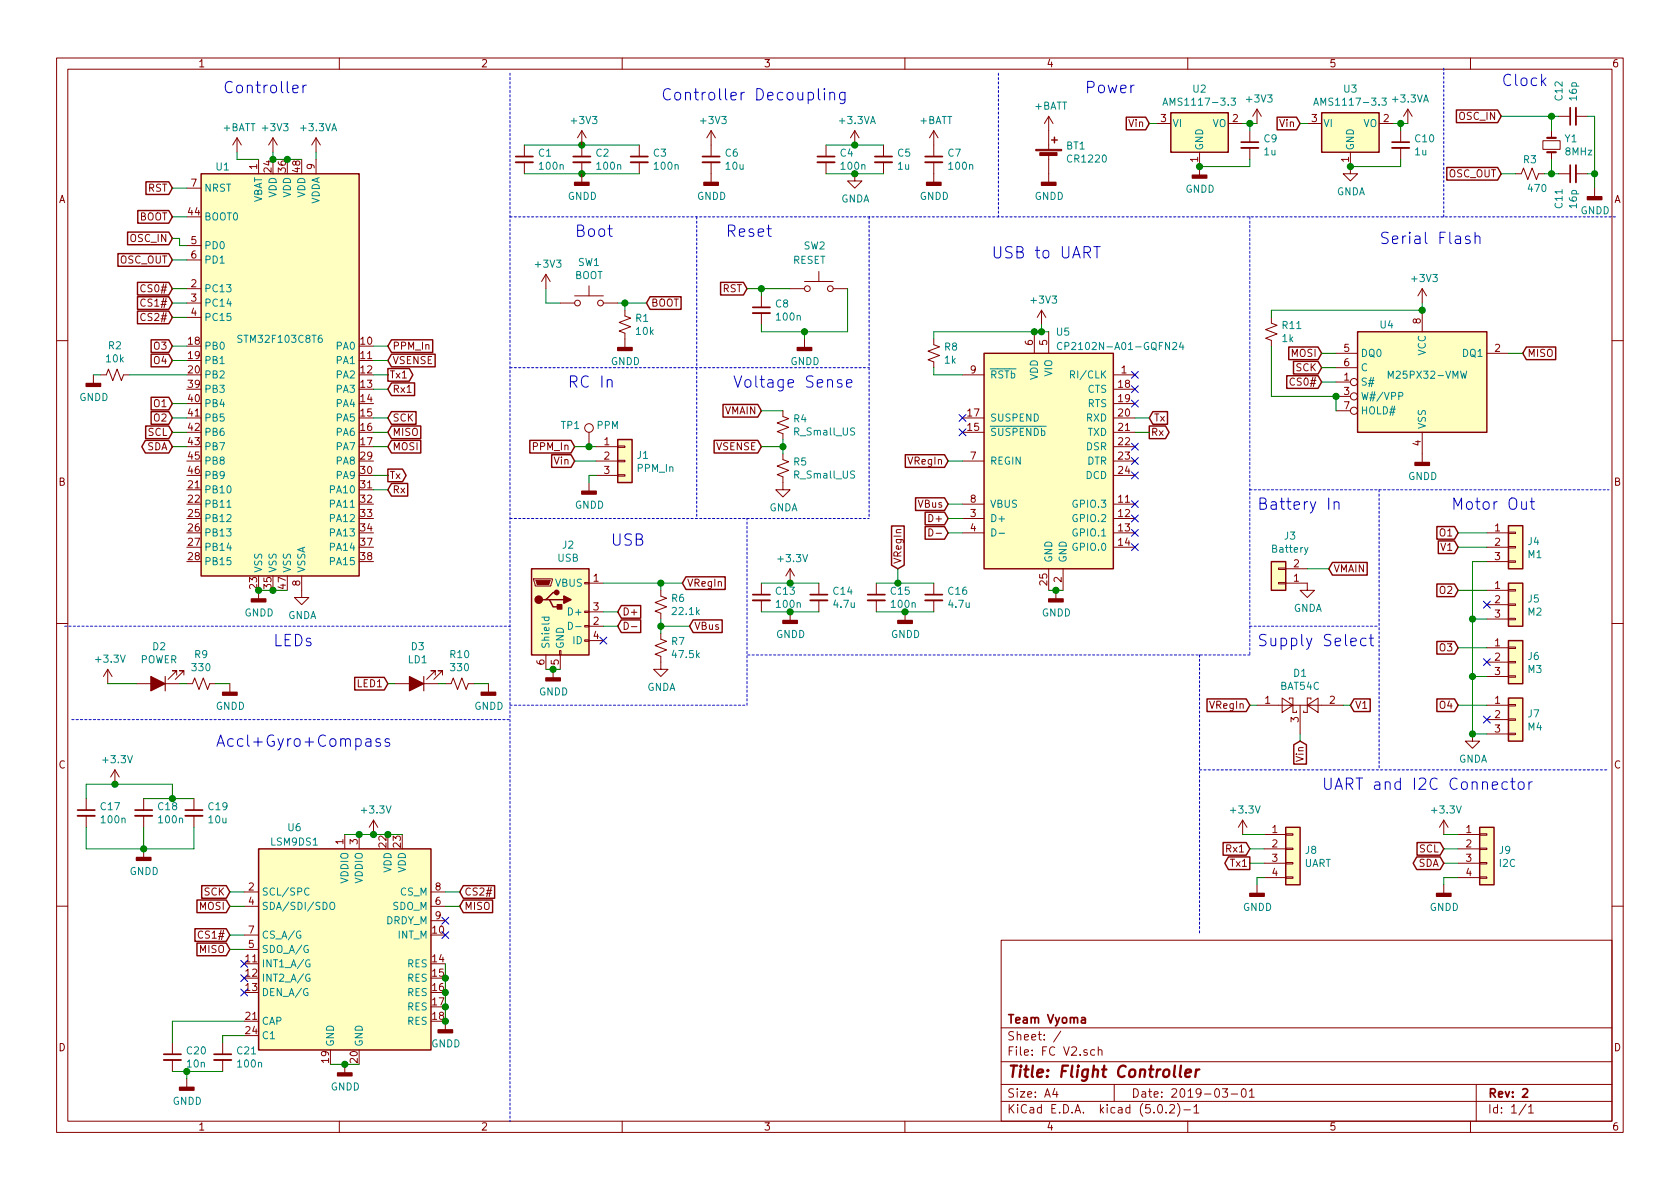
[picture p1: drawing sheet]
<svg xmlns="http://www.w3.org/2000/svg" width="297mm" height="210mm" viewBox="0 0 297 210" stroke-linecap="round" stroke-linejoin="round" font-family="sans-serif">
<g fill="none" stroke="#840000" stroke-width=".18">
<path d="M10 10.3h277v189.9h-277zM12 12.2h273v186.1h-273zM60 10.3v1.9M110 10.3v1.9M160 10.3v1.9M210 10.3v1.9M222.2 19.3l-.7 1.3M222.2 19.3v2.5M222.2 19.3l.8 1.3M248.9 19.3l-.7 1.3M248.9 19.3v2.5M248.9 19.3l.8 1.3"/>
<path d="M260 10.3v1.9M33 33.3h2.6M41.9 24.4l-.8 1.2M41.9 24.4v2.5M41.9 24.4l.8 1.2M45.7 28.2v2.5M48.3 24.4l-.8 1.2M48.3 24.4v2.5M48.3 24.4l.7 1.2M55.9 24.4v2.5M55.9 28.2v2.5M55.9 24.4l-.8 1.2"/>
<path d="M55.9 24.4l.7 1.2M92.7 25.6v2.1M92.7 28.7v2M102.9 23.1v4.6M102.9 28.7v3.6M102.9 23.1l-.8 1.3M102.9 23.1l.7 1.3M113 25.6v2.1M113 28.7v2M125.7 23.1v4.6M125.7 28.7v3.6M125.7 23.1l-.7 1.3"/>
<path d="M125.7 23.1l.8 1.3M146 25.6v2.1M146 28.7v2M151.1 30.7v1.3h1.3l-1.3 1.3-1.2-1.3h1.2M151.1 23.1l-.7 1.3M151.1 23.1v2.5M151.1 23.1l.8 1.3M156.2 25.6v2.1M156.2 28.7v2M165.1 23.1v4.6M165.1 28.7v3.6M165.1 23.1l-.8 1.3"/>
<path d="M165.1 23.1l.8 1.3M185.4 20.6v5.8M185.4 27.4v4.9M185.4 20.6l-.7 1.2M185.4 20.6l.8 1.2M204.5 21.8h2.5M212.1 26.9v4.1M217.2 21.8h2.5M221 23.1v2M221 26.2v2M231.1 21.8h2.6M238.8 26.9v3.8h1.2l-1.2 1.3-1.3-1.3h1.3"/>
<path d="M243.8 21.8h2.6M247.6 23.1v2M247.6 26.2v2M268 30.7h1l.4-1 .7 2 .8-2 .8 2 .3-1h1M272.8 24.9h3v1.5h-3zM274.3 23.1v1.3M274.3 26.9v1.3M275.6 30.7h2M275.6 20.6h2M278.6 30.7h2.1M278.6 20.6h2.1M281.9 33.3v1.5"/>
<path d="M33 51h2.6M33 53.6h2.6M33 56.1h2.6M33 43.4h2.6M33 46h2.6M96.5 48.5l-.7 1.3M96.5 48.5v2.5M96.5 48.5l.8 1.3M99.1 53.6h2.5M101.6 52.3h5.1M104.1 50.5v1.8M106.7 53.6h2.5"/>
<path d="M110.5 54.9v1l1 .4-2 .7 2 .8-2 .7 1 .4v2.6M134.6 52.3v2.1M134.6 55.4v2M139.7 51h2.5M142.2 49.8h5.1M142.2 59.9v1.6M144.8 48v1.8M147.3 51h2.6M165.1 59.9v1.1l1 .3-2 .8 2 .8-2 .7 1 .4v1M182.9 58.7v3.8M184.1 54.9l-.7 1.2M184.1 54.9v2.5"/>
<path d="M184.1 54.9l.8 1.2M185.4 58.7v3.8M224.8 56.1v1l1 .4-2 .8 2 .7-2 .8 1 .4v1M251.5 51v2.6M251.5 54.9v3.8M251.5 51l-.8 1.3M251.5 51l.7 1.3M10 60.2h2M16.5 66.3v1.5M17.8 66.3h1l.4-1 .7 2 .8-2 .8 2 .3-1h1.1M104.1 76.4v2.6M105.4 79h3.8"/>
<path d="M109.2 78.9h1.3v.2h-1.3zM138.4 72.6v1.1l1 .3-2 .8 2 .8-2 .7 1 .4v1M170.2 66.3h3.8M170.2 76.4h3.8M170.2 73.9h3.8M196.8 66.3h3.9M196.8 79h3.9M196.8 76.4h3.9M196.8 73.9h3.9M196.8 68.8h3.9M196.8 71.4h3.9M236.2 67.6h2.6"/>
<path d="M236.2 62.5h3.8M236.2 70.1h2.6M236.2 65h3.8M236.2 72.6h2.6M251.5 76.4v5.4M262.9 62.5h3.8M285 60.2h2M104.1 85.3v1.6M105.4 81.5h3.8M105.4 84.1h3.8M109.2 83.9h1.3v.3h-1.3zM109.2 81.4h1.3v.3h-1.3z"/>
<path d="M138.4 80.3v1l1 .4-2 .7 2 .8-2 .7 1 .4v2.3h1.3l-1.3 1.3-1.2-1.3h1.2M164.2 93.5a.64 .64 0 0 1 .8 .7 .64 .64 0 0 1-.8 .6zM165.5 94.3h1M170.2 81.5h3.8M170.2 89.1h3.8M170.2 91.7h3.8M170.2 94.2h3.8M196.8 81.5h3.9M196.8 84.1h3.9M196.8 89.1h3.9M196.8 91.7h3.9M196.8 94.2h3.9"/>
<path d="M196.8 96.8h3.9M262.9 94.2h3.8M262.9 96.8h3.8M262.9 99.3h3.8M266.7 99.2h1.3v.2h-1.3zM266.7 96.6h1.3v.3h-1.3zM266.7 94.1h1.3v.3h-1.3zM10 110.3h2M19 118.4l-.7 1.2M19 118.4v2.5M19 118.4l.8 1.2M31.2 119.4v-.8h-.7h.7l-1.5 1.5"/>
<path d="M32.5 119.4v-.8h-.8h.8l-1.5 1.5M45.7 104.4v1.5M53.3 101.8v3.9h1.3l-1.3 1.2-1.2-1.2h1.2M77 119.4v-.8h-.8h.8l-1.6 1.5M78.2 119.4v-.8h-.7h.7l-1.5 1.5M94.4 102.4h3.3v.2l-.3 1h-2.8zM96.5 115.8v2.6M97.8 118.4v1.5M98.9 115.1h.3v.7h-.3zM99.1 115.8v2.6M103.4 113.2h.7v.2h-.7zM103.4 110.6h.7v.3h-.7z"/>
<path d="M103.4 108.1h.7v.2h-.7zM103.4 103h.7v.2h-.7zM104.1 103.1h2.6M104.1 110.7h2.6M104.1 108.2h2.6M104.1 113.3h2.6M110.4 110a.64 .64 0 0 1 .7 .7 .64 .64 0 0 1-.7 .6zM111.6 110.8h1M116.8 104.4v1l1.1 .4-2.1 .7 2.1 .8-2.1 .8 1 .4v1M116.8 112v1l1.1 .4-2.1 .8 2.1 .7-2.1 .8 1 .4v2.3h1.3l-1.3 1.2-1.2-1.2h1.2M134.6 103.1v2.1M134.6 106.2v2"/>
<path d="M139.7 100.6l-.8 1.2M139.7 100.6v2.5M139.7 108.2v1.5M139.7 100.6l.8 1.2M144.8 103.1v2.1M144.8 106.2v2M154.9 103.1v2.1M154.9 106.2v2M160 108.2v1.5M165.1 103.1v2.1M165.1 106.2v2M185.4 100.6v3.8"/>
<path d="M186.7 104.4v1.5M188 100.6v3.8M226.1 100.5h1.2v.2h-1.2zM226.1 103h1.2v.2h-1.2zM227.3 103.1h3.8v1.3h1.3l-1.3 1.3-1.2-1.3h1.2M227.3 100.6h3.8M262.9 104.4h3.8M262.9 106.9h3.8M262.9 109.5h3.8M262.9 114.5h3.8M262.9 117.1h3.8M262.9 119.6h3.8"/>
<path d="M266.7 109.3h1.3v.3h-1.3zM266.7 106.8h1.3v.3h-1.3zM266.7 104.3h1.3v.2h-1.3zM266.7 119.5h1.3v.3h-1.3zM266.7 117h1.3v.2h-1.3zM266.7 114.4h1.3v.3h-1.3zM285 110.3h2M20.3 136.1l-.7 1.3M20.3 136.1v2.6M20.3 136.1l.8 1.3M24.1 120.9h7.6M33 120.9h1l.4-1 .8 2 .7-2 .8 2 .4-1h1"/>
<path d="M40.6 120.9v1.5M69.8 120.9h7.7M78.7 120.9h1.1l.3-1 .8 2 .8-2 .7 2 .4-1h1M86.4 120.9v1.5M222.2 124.7h15.3M226.7 123.4l1.9 1.3-1.9 1.3zM228 123.7v-.3h.6v2.6h.6v-.3M229.9 124.7v5.1M231.1 124.7l1.9-1.3v2.6zM231.8 123.7v-.3h-.7v2.6h-.6v-.3M260.3 129.8v1.3h1.3l-1.3 1.2-1.2-1.2h1.2M262.9 124.7h3.8"/>
<path d="M262.9 127.2h3.8M262.9 129.8h3.8M266.7 129.7h1.3v.2h-1.3zM266.7 127.1h1.3v.3h-1.3zM266.7 124.6h1.3v.2h-1.3zM15.2 141.2v2.1M15.2 144.3v2M25.4 141.2v2.1M25.4 144.3v2M25.4 150.1v1.5M34.3 141.2v2.1M34.3 144.3v2"/>
<path d="M43.2 157.7h2.5M61 147.6v2.5M63.5 147.6v2.5M66 145l-.7 1.3M66 145v2.6M66 145l.8 1.3M76.2 157.7h2.5M219.7 145l-.8 1.3M219.7 145v2.6M219.7 145l.8 1.3M222.2 156.5v1.5M223.5 147.6h3.8"/>
<path d="M223.5 150.1h3.8M223.5 152.6h3.8M223.5 155.2h3.8M227.3 155.1h1.3v.2h-1.3zM227.3 152.5h1.3v.3h-1.3zM227.3 150h1.3v.2h-1.3zM227.3 147.4h1.3v.3h-1.3zM255.3 145v2.6M255.3 156.5v1.5M255.3 145l-.8 1.3M255.3 145l.7 1.3M257.8 147.6h3.8"/>
<path d="M257.8 150.1h3.8M257.8 152.6h3.8M257.8 155.2h3.8M261.6 155.1h1.3v.2h-1.3zM261.6 152.5h1.3v.3h-1.3zM261.6 150h1.3v.2h-1.3zM261.6 147.4h1.3v.3h-1.3zM10 160.2h2M43.2 160.3h2.5M43.2 167.9h2.5M43.2 165.3h2.5M76.2 160.3h2.5"/>
<path d="M76.2 162.8h2.5M177 166.3h108v32h-108zM285 160.2h2M30.5 184.4v2M30.5 187.4v2.1M33 190.7v1.6M39.4 184.4v2M39.4 187.4v2.1M60 198.3v1.9M61 188.2v1.5M78.7 180.6v1.5M110 198.3v1.9"/>
<path d="M160 198.3v1.9M177 194.8h108M177 191.8h108M177 187.8h108M177 181.8h108M186.5 192.5l-.4 1h1M186.8 193v1M187.6 182.3l-1.3 2M193.5 185.7l-.4-.1-.3 .3 .1 .6 .2 .1 .4-.1M194.2 185.7h.1a.37 .37 0 0 1 .5 .1v.8M194.2 185.1v1.5M197 191.8v3"/>
<path d="M204.8 195.5l.4-.2a.94 .94 0 0 1 0 1.5 .79 .79 0 0 1-.4-1.3zM206.2 196.7v.1M206.8 195.5l.2-.2h.4l.2 .2 .1 .3-.1 .2-.8 .8h.9M208.2 195.1a1.71 1.71 0 0 1 0 2.3M209.3 196.3h1.2M210 198.3v1.9M211.1 195.8l.4-.5v1.5M211.1 196.8h.9M216.1 192.5h.9l-.4 .6 .4 .1v.7l-.2 .1-.7-.1M217.7 193.5h1.1M219.6 192.7l.4-.2a.94 .94 0 0 1 0 1.5 .82 .82 0 0 1-.4-1.3zM220.9 193l.4-.5v1.5"/>
<path d="M220.9 194h.9M260 198.3v1.9M261 191.8v6.5M269.8 195.2l-1.2 2M270.3 195.8l.4-.5v1.5M270.3 196.8h.8"/>
<circle cx="102.1" cy="53.6" r=".51"/>
<circle cx="106.2" cy="53.6" r=".51"/>
<circle cx="142.7" cy="51" r=".51"/>
<circle cx="146.8" cy="51" r=".51"/>
<circle cx="104.1" cy="75.7" r=".76"/>
<circle cx="239.4" cy="67.6" r=".63"/>
<circle cx="239.4" cy="70.1" r=".63"/>
<circle cx="239.4" cy="72.6" r=".63"/>
</g>
<g fill="none" stroke="#840000" stroke-width=".3">
<path d="M277.6 19v3.1M91.2 27.7h3M101.3 27.7h3.1M111.5 27.7h3.1M124.2 27.7h3.1M144.5 27.7h3.1M154.7 27.7h3M163.6 27.7h3M219.5 25.1h3M246.1 25.1h3.1M277.6 29.2v3.1M133.1 54.4h3"/>
<path d="M133.1 105.2h3M143.3 105.2h3M153.4 105.2h3.1M163.6 105.2h3M13.7 143.3h3.1M23.9 143.3h3M32.8 143.3h3M29 186.4h3M37.8 186.4h3.1M191.2 180h.6l.1 .9M191.9 180.3l-.5 .1-.2 .2v.2l.2 .1 .5-.1M269.2 192.7l.3-.2h.3l.3 .5-.9 1h.9"/>
</g>
<path d="M208.8 188.4l-.2 1.8 .2 .2M209.6 189.8l1-.2-.1-.4h-.7l-.3 1 .3 .2 .6-.1M211.5 189.1l-.2 1.3M212.1 189.1a.54 .54 0 0 0-.6 .4" fill="none" stroke="#840000" stroke-width=".41"/>
<g fill="#ffffc2" stroke="#ffffc2" stroke-width=".18">
<path d="M35.6 30.7h27.9v71.1h-27.9z"/>
<path d="M207 19.9h10.2v7h-10.2z"/>
<path d="M233.7 19.9h10.1v7h-10.1z"/>
<path d="M109.2 77.7h2.6v7.6h-2.6z"/>
<path d="M240 58.7h22.9v17.7h-22.9z"/>
<path d="M174 62.5h22.8v38.1h-22.8z"/>
<path d="M94 100.6h10.1v15.2h-10.1z"/>
<path d="M224.8 99.3h2.5v5.1h-2.5z"/>
<path d="M266.7 93h2.5v7.6h-2.5z"/>
<path d="M266.7 103.1h2.5v7.6h-2.5z"/>
<path d="M266.7 113.3h2.5v7.6h-2.5z"/>
<path d="M266.7 123.4h2.5v7.7h-2.5z"/>
<path d="M45.7 150.1h30.5v35.6h-30.5z"/>
<path d="M227.3 146.3h2.6v10.2h-2.6z"/>
<path d="M261.6 146.3h2.6v10.2h-2.6z"/>
</g>
<g fill="none" stroke="#840000" stroke-width=".25">
<path d="M207 19.9h10.2v7h-10.2zM233.7 19.9h10.1v7h-10.1zM257.5 19.5h7.3l.6 1.1-.6 1.1h-7.3zM24.4 37.2h5.4l.7 1.1-.7 1.2h-5.4zM25.8 32.2h4l.7 1.1-.7 1.1h-4zM35.6 30.7h27.9v71.1h-27.9zM185.9 24.8h1M186.4 24.3v1M199.1 20.7h3.5l.6 1.1-.6 1.2h-3.5zM225.8 20.7h3.4l.7 1.1-.7 1.2h-3.4zM255.8 29.6h9l.6 1.1-.6 1.1h-9zM20.9 44.9h8.9l.7 1.1-.7 1.1h-8.9z"/>
<path d="M22.6 41h7.2l.7 1.2-.7 1.1h-7.2zM24.3 49.9h5.5l.7 1.1-.7 1.2h-5.5zM24.3 55h5.5l.7 1.1-.7 1.1h-5.5zM24.3 52.5h5.5l.7 1.1-.7 1.1h-5.5zM114.9 52.5h5.5v2.2h-5.5l-.6-1.1zM127.4 49.9h4l.7 1.1-.7 1.2h-4zM240 58.7h22.9v17.7h-22.9zM25.7 77.9h4.1l.7 1.1-.7 1.1h-4.1l-.6-1.1zM25.8 75.3h4l.7 1.1-.7 1.2h-4zM26.7 62.6h3.1l.7 1.1-.7 1.2h-3.1zM26.7 60.1h3.1l.7 1.1-.7 1.1h-3.1zM26.7 70.3h3.1l.7 1.1-.7 1.1h-3.1z"/>
<path d="M26.7 72.8h3.1l.7 1.1-.7 1.1h-3.1zM68.6 65.2h3.8l.6 1.1-.6 1.1h-3.8zM69.2 60.1h7.3v2.2h-7.3l-.6-1.1zM69.2 72.8h4.4v2.2h-4.4l-.6-1.1zM69.2 75.3h5.2v2.3h-5.2l-.6-1.2zM69.2 77.9h5.2v2.2h-5.2l-.6-1.1zM69.2 62.6h7.7v2.3h-7.7l-.6-1.2zM69.2 67.7h4.1v2.2h-4.1l-.6-1.1zM93.7 77.9h7.3l.6 1.1-.6 1.1h-7.3zM109.2 77.7h2.6v7.6h-2.6zM126.3 77.9h7.7l.6 1.1-.6 1.1h-7.7zM127.8 71.5h6.2l.6 1.1-.6 1.2h-6.2z"/>
<path d="M174 62.5h22.8v38.1h-22.8zM203.2 75.3h2.9l.6 1.1-.6 1.2h-2.9zM203.8 72.8h2.6v2.2h-2.6l-.6-1.1zM227.5 66.4h5.5l.7 1.2-.7 1.1h-5.5zM227.9 61.4h5.1l.7 1.1-.7 1.1h-5.1zM228.7 63.9h4.3l.7 1.1-.7 1.1h-4.3zM269.9 61.4h5.2v2.2h-5.2l-.7-1.1zM68.6 83h2.6l.6 1.1-.6 1.1h-2.6zM69.2 85.5h2.9v2.2h-2.9l-.6-1.1zM97.5 80.4h3.5l.6 1.1-.6 1.1h-3.5zM157.6 93h2.3v6.9l-1.2 .7-1.1-.7zM160.1 80.4h6.9l.6 1.1-.6 1.1h-6.9z"/>
<path d="M161.9 88h5.1l.6 1.1-.6 1.2h-5.1zM163.6 90.6h3.4l.6 1.1-.6 1.1h-3.4zM163.6 93.1h3.4l.6 1.1-.6 1.1h-3.4zM224.8 99.3h2.5v5.1h-2.5zM235.6 99.5h6.1v2.2h-6.1l-.7-1.1zM254.1 93.1h3.1l.6 1.1-.6 1.1h-3.1zM254.3 95.7h2.9l.6 1.1-.6 1.1h-2.9zM266.7 93h2.5v7.6h-2.5zM62.7 119.8h5.2l.7 1.1-.7 1.1h-5.2zM94 100.6h10.1v15.2h-10.1zM96.5 106h.7l.6 1.3h1.3M97.2 106h2.5"/>
<path d="M98.4 104.8h-.6l-1.3 1.2h-.6M109.9 107.1h3.4v2.2h-3.4l-.7-1.1zM109.9 109.6h3.4v2.3h-3.4l-.7-1.2zM121.3 102h6.9v2.2h-6.9l-.7-1.1zM122.6 109.6h5.1v2.3h-5.1l-.7-1.2zM254.1 103.3h3.1l.6 1.1-.6 1.1h-3.1zM254.1 113.4h3.1l.6 1.1-.6 1.2h-3.1zM266.7 103.1h2.5v7.6h-2.5zM266.7 113.3h2.5v7.6h-2.5zM213.4 123.6h6.9l.7 1.1-.7 1.1h-6.9zM228.8 131.7l1.1-.6 1.1 .6v3.4h-2.2zM239.4 123.6h2.9v2.2h-2.9l-.6-1.1z"/>
<path d="M254.1 123.6h3.1l.6 1.1-.6 1.1h-3.1zM266.7 123.4h2.5v7.7h-2.5zM34.8 159.2h5.2l.6 1.1-.6 1.1h-5.2zM35.7 156.6h4.3l.6 1.1-.6 1.1h-4.3zM45.7 150.1h30.5v35.6h-30.5zM81.9 156.6h5.6v2.2h-5.6l-.6-1.1zM81.9 159.2h5.2v2.2h-5.2l-.6-1.1zM216.3 149h4l.7 1.1-.7 1.1h-4zM217.2 151.5h3.8v2.3h-3.8l-.6-1.2zM227.3 146.3h2.6v10.2h-2.6zM250.5 151.5h4.1l.7 1.1-.7 1.2h-4.1l-.6-1.2zM250.5 149h4.1l.7 1.1-.7 1.1h-4.1z"/>
<path d="M261.6 146.3h2.6v10.2h-2.6zM34.5 164.2h5.5l.6 1.1-.6 1.2h-5.5zM34.8 166.8h5.2l.6 1.1-.6 1.1h-5.2z"/>
</g>
<g fill="none" stroke="#008484" stroke-width=".18">
<path d="M205.6 18.6l.4-1.3 .5 1.3M205.7 18.3h.6M217.7 17.3h.7l-.4 .5 .4 .2v.4l-.2 .2-.5-.1M232.3 18.6l.4-1.3 .4 1.3M232.4 18.3h.6M244.3 17.3h.8l-.4 .5 .3 .2 .1 .4-.2 .2-.6-.1M187.7 60.7a.6 .6 0 0 0-.8 .4 .6 .6 0 0 0 .6 .7l.2-.1M189.3 66.2h.6v-.5l-.1-.1h-.5v1.2M208.8 60.5l-.3 .9h.8M209.1 61v.8M245.5 66.9v-1.3l.4 .9 .4-.9v1.3M247.3 70h.6l.1-.5-.2-.1h-.5v1.3"/>
<path d="M258.2 65.6l.3 1.3 .3-.9 .2 .9 .3-1.3M40.1 89.7h.7M175.4 93.5a.64 .64 0 0 1 .7 .7 .64 .64 0 0 1-.7 .6zM176.6 94.3h1M231.3 96.8l-.5 1.2-.1 .1M95.8 109.1h1.3M96.3 109.1l-.1 .4 .3 .2 .5-.1v-.5M100.5 110a.64 .64 0 0 1 .7 .7 .64 .64 0 0 1-.7 .6zM101.8 110.8h.9M54.6 157.1a.6 .6 0 0 0-.8 .5 .6 .6 0 0 0 .6 .7l.2-.1M58.4 159.7l.2-.1a.45 .45 0 0 1 .6 .4v.4l-.2 .4h-.5a1 1 0 0 1-.1-1.1zM54.8 169.8a.59 .59 0 0 0-.8 .6 .59 .59 0 0 0 .8 .5v-.4h-.2"/>
<path d="M54.8 172.3a.59 .59 0 0 0-.8 .6 .59 .59 0 0 0 .8 .6v-.5h-.2"/>
</g>
<g fill="none" stroke="#008400" stroke-width=".18">
<path d="M30.5 38.3h2.5M30.5 33.3h2.5M41.9 26.9v1.3h3.8M48.3 26.9v1.3h5M55.9 26.9v1.3M92.7 25.6h20.3M92.7 30.7h20.3M146 25.6h10.2M146 30.7h10.2M203.2 21.8h1.3M219.7 21.8h2.5M221 21.8v1.3"/>
<path d="M221 28.2v1.3h-8.9M229.9 21.8h1.2M246.4 21.8h2.5M247.6 21.8v1.3M247.6 28.2v1.3h-8.8M265.4 30.7h2.6M265.4 20.6h10.2M273 30.7h2.6M274.3 20.6v2.5M274.3 28.2v2.5M280.7 30.7h1.2M280.7 20.6h1.2v12.7"/>
<path d="M30.5 53.6h2.5M30.5 51h2.5M30.5 56.1h2.5M30.5 46h2.5M30.5 42.2h1.2v1.2h1.3M96.5 51v2.6h2.6M109.2 53.6h5.1M110.5 53.6v1.3M132.1 51h7.6M134.6 51v1.3M142.2 58.7v1.2M149.9 51v7.7h-15.3v-1.3"/>
<path d="M184.1 57.4v1.3M185.4 58.7h-20.3v1.2M251.5 53.6v1.3h-26.7v1.2M16.5 66.3h1.3M22.9 66.3h10.1M30.5 61.2h2.5M30.5 79h2.5M30.5 73.9h2.5M30.5 76.4h2.5M30.5 63.7h2.5M30.5 71.4h2.5M66 66.3h2.6"/>
<path d="M66 61.2h2.6M66 79h2.6M66 73.9h2.6M66 76.4h2.6M66 63.7h2.6M66 68.8h2.6M101.6 79h3.8M134.6 79h3.8M134.6 72.6h3.8M138.4 77.7v2.6M165.1 65v1.3h5.1M200.7 73.9h2.5"/>
<path d="M200.7 76.4h2.5M224.8 61.2v8.9h11.4v2.5M233.7 62.5h2.5M233.7 65h2.5M233.7 67.6h2.5M266.7 62.5h2.5M66 84.1h2.6M66 86.6h2.6M101.6 81.5h3.8M105.4 84.1h-1.3v1.2M167.6 81.5h2.6M167.6 91.7h2.6"/>
<path d="M167.6 94.2h2.6M167.6 89.1h2.6M257.8 94.2h5.1M257.8 96.8h5.1M262.9 99.3h-2.6v30.5h2.6M45.7 104.4h5.1M96.5 118.4h2.6M106.7 108.2h2.5M106.7 110.7h2.5M106.7 103.1h13.9M116.8 110.7h5.1M116.8 103.1v1.3"/>
<path d="M116.8 109.5v2.5M134.6 108.2h10.2M134.6 103.1h10.2M154.9 108.2h10.2M154.9 103.1h10.2M158.7 100.6v2.5M185.4 104.4h2.6M231.1 100.6h3.8M257.8 104.4h5.1M257.8 114.5h5.1M260.3 109.5h2.6M260.3 119.6h2.6"/>
<path d="M19 120.9h5.1M31.7 120.9h1.3M38.1 120.9h2.5M68.6 120.9h1.2M77.5 120.9h1.2M83.8 120.9h2.6M221 124.7h1.2M229.9 129.8v1.3M237.5 124.7h1.3M257.8 124.7h5.1M15.2 141.2v-2.5h15.3v2.5M15.2 146.3v3.8h19.1v-3.8"/>
<path d="M25.4 146.3v3.8M25.4 141.2h8.9M40.6 157.7h2.6M61 147.6h10.1M78.7 157.7h2.6M219.7 147.6h3.8M221 150.1h2.5M221 152.6h2.5M223.5 155.2h-1.3v1.3M255.3 147.6h2.5M255.3 150.1h2.5M255.3 152.6h2.5"/>
<path d="M257.8 155.2h-2.5v1.3M40.6 165.3h2.6M40.6 160.3h2.6M40.6 167.9h2.6M78.7 170.4v10.2M78.7 160.3h2.6M30.5 189.5h8.9M33 189.5v1.2M43.2 180.6h-12.7v3.8M43.2 183.1h-3.8v1.3M58.4 188.2h5.1"/>
</g>
<g fill="#008400" stroke="#008400" stroke-width=".25">
<circle cx="50.8" cy="28.2" r=".51"/>
<circle cx="48.3" cy="104.4" r=".51"/>
<circle cx="45.7" cy="104.4" r=".51"/>
<circle cx="48.3" cy="28.2" r=".51"/>
<circle cx="102.9" cy="25.6" r=".51"/>
<circle cx="102.9" cy="30.7" r=".51"/>
<circle cx="151.1" cy="25.6" r=".51"/>
<circle cx="151.1" cy="30.7" r=".51"/>
<circle cx="110.5" cy="53.6" r=".51"/>
<circle cx="142.2" cy="58.7" r=".51"/>
<circle cx="134.6" cy="51" r=".51"/>
<circle cx="247.7" cy="21.8" r=".51"/>
<circle cx="221" cy="21.8" r=".51"/>
<circle cx="212.1" cy="29.5" r=".51"/>
<circle cx="238.8" cy="29.5" r=".51"/>
<circle cx="274.3" cy="20.6" r=".51"/>
<circle cx="281.9" cy="30.7" r=".51"/>
<circle cx="274.3" cy="30.7" r=".51"/>
<circle cx="104.1" cy="79" r=".51"/>
<circle cx="236.2" cy="70.1" r=".51"/>
<circle cx="251.5" cy="54.9" r=".51"/>
<circle cx="138.4" cy="79" r=".51"/>
<circle cx="97.8" cy="118.4" r=".51"/>
<circle cx="116.8" cy="103.1" r=".51"/>
<circle cx="116.8" cy="110.7" r=".51"/>
<circle cx="186.7" cy="104.4" r=".51"/>
<circle cx="184.2" cy="58.7" r=".51"/>
<circle cx="139.7" cy="103.1" r=".51"/>
<circle cx="139.7" cy="108.2" r=".51"/>
<circle cx="160" cy="108.2" r=".51"/>
<circle cx="158.8" cy="103.1" r=".51"/>
<circle cx="182.9" cy="58.7" r=".51"/>
<circle cx="260.3" cy="109.5" r=".51"/>
<circle cx="260.3" cy="119.6" r=".51"/>
<circle cx="260.3" cy="129.8" r=".51"/>
<circle cx="63.5" cy="147.6" r=".51"/>
<circle cx="68.6" cy="147.6" r=".51"/>
<circle cx="78.7" cy="173" r=".51"/>
<circle cx="78.7" cy="175.5" r=".51"/>
<circle cx="78.7" cy="178" r=".51"/>
<circle cx="61" cy="188.2" r=".51"/>
<circle cx="78.7" cy="180.6" r=".51"/>
<circle cx="66" cy="147.6" r=".51"/>
<circle cx="20.3" cy="138.7" r=".51"/>
<circle cx="30.5" cy="141.2" r=".51"/>
<circle cx="33" cy="189.5" r=".51"/>
<circle cx="25.4" cy="150.1" r=".51"/>
</g>
<g fill="#840000" stroke="#840000" stroke-width=".25">
<path d="M44.4 105.9h2.6v.5h-2.6z"/>
<path d="M101.6 32.3h2.5v.5h-2.5z"/>
<path d="M124.5 32.3h2.5v.5h-2.5z"/>
<path d="M163.8 32.3h2.6v.5h-2.6z"/>
<path d="M109.2 61.5h2.6v.5h-2.6z"/>
<path d="M141 61.5h2.5v.5h-2.5z"/>
<path d="M15.2 67.8h2.6v.5h-2.6z"/>
<path d="M184.1 32.3h2.6v.5h-2.6z"/>
<path d="M210.8 31h2.6v.5h-2.6z"/>
<path d="M280.7 34.8h2.5v.5h-2.5z"/>
<path d="M102.9 86.9h2.5v.5h-2.5z"/>
<path d="M250.2 81.8h2.5v.5h-2.5z"/>
<path d="M98.6 106.9h.7v.8h-.7z"/>
<path d="M99.7 105.4l1.3 .6-1.3 .7z"/>
<path d="M96.5 119.9h2.6v.5h-2.6z"/>
<path d="M185.4 105.9h2.6v.5h-2.6z"/>
<path d="M138.4 109.7h2.6v.5h-2.6z"/>
<path d="M158.7 109.7h2.6v.5h-2.6z"/>
<path d="M39.4 122.4h2.5v.5h-2.5z"/>
<path d="M85.1 122.4h2.5v.5h-2.5z"/>
<path d="M59.7 189.7h2.5v.5h-2.5z"/>
<path d="M77.5 182.1h2.5v.5h-2.5z"/>
<path d="M24.1 151.6h2.6v.5h-2.6z"/>
<path d="M31.7 192.3h2.6v.5h-2.6z"/>
<path d="M221 158h2.5v.5h-2.5z"/>
<path d="M254 158h2.5v.5h-2.5z"/>
<circle cx="95.2" cy="106" r=".63"/>
<circle cx="98.4" cy="104.8" r=".38"/>
</g>
<g fill="none" stroke="#840000" stroke-width=".33">
<path d="M278.6 19v3.1M91.2 28.7h3M101.3 28.7h3.1M111.5 28.7h3.1M124.2 28.7h3.1M144.5 28.7h3.1M154.7 28.7h3M163.6 28.7h3M219.5 26.2h3M246.1 26.2h3.1M278.6 29.2v3.1M133.1 55.4h3"/>
<path d="M133.1 106.2h3M143.3 106.2h3M153.4 106.2h3.1M163.6 106.2h3M13.7 144.3h3.1M23.9 144.3h3M32.8 144.3h3M29 187.4h3M37.8 187.4h3.1"/>
</g>
<g fill="none" stroke="#0000c2" stroke-width=".18" stroke-dasharray=".4 .4">
<path d="M90.2 12.9v185.5M176.5 12.9v25.4M90.2 38.3h195.5M123.2 38.3v53.4M153.7 38.3v53.4M221 38.3v77.5M255.3 38.3v-26.6M90.2 65h63.5M90.2 91.7h63.5M221 86.6h63.5M243.8 86.6v49.5M11.4 110.7h78.8"/>
<path d="M212.1 115.8v49.5M221 115.8h-88.9M221 110.7h22.8M12.7 127.2h77.5M90.2 124.7h41.9M132.1 124.7v-33M212.1 136.1h72.4"/>
</g>
<g fill="none" stroke="#0000c2" stroke-width=".18">
<path d="M51.8 15.7l.9-.2-.1-.3-.6-.1-.2 .2 .1 1 .1 .1 .6-.1M53.6 15.1v1.3M54.2 15.1l-.4 .1-.2 .2M144.7 15.7v1.7l.3 .3M145.8 15.7l-.1 .1h.1v-.1v.1M145.8 16.3v1.4M146.7 16.5a.5 .5 0 0 1 .9 .1v1.1M146.7 16.3v1.4M149.4 16.3v1.7a.56 .56 0 0 1-.9 .2M149.4 16.4l-.6-.1-.4 .4v.6l.2 .3 .2 .1 .6-.1M193.4 43.6h1.1M194 43.6v2"/>
<path d="M259.9 41.8l-.2-.1-.5 .1v.5a.74 .74 0 0 1 .8 .4l-.1 .3-.2 .1-.6-.1M260.8 41.9a.5 .5 0 0 1 .9 .1v1.1M260.8 41.1v2M148.8 67.2l-.2-.1-.5 .1v.5a.68 .68 0 0 1 .8 .4l-.1 .3-.2 .1-.5-.1M149.7 67.8l.9-.2-.1-.4-.5-.1-.3 .3 .1 1 .2 .1 .5-.1M235.9 88.9a.49 .49 0 0 1 .9 .1v1.1M235.9 88.7v1.4M270.6 88.7h.7M270.8 88.1v1.7l.1 .2 .4 .1M241.5 112.9l-.6-.1-.3 .4v.6l.2 .3 .1 .1 .6-.1M242.1 112.8h.7M242.4 112.2v1.7l.1 .2 .3 .1"/>
<path d="M64.7 130.7l.2-.1 .6 .1 .1 1.3M65.6 131.1l-.7 .1a.39 .39 0 0 0-.3 .4 .39 .39 0 0 0 .3 .4l.7-.1M67.2 130.7l-.5-.1-.3 .3 .1 .3 .7 .2 .1 .2-.1 .3-.2 .1-.6-.1M68.8 130.7l-.4-.1-.3 .3 .1 .3 .6 .2 .1 .2-.1 .3-.1 .1-.6-.1M266.5 138.3l-.6-.1-.3 .4v.6l.2 .3 .1 .1 .6-.1M267.1 138.2h.8M267.4 137.6v1.7l.1 .2 .4 .1M268.5 138.4a.53 .53 0 0 1 .6-.2 .53 .53 0 0 1 .4 .4v.6a.54 .54 0 0 1-.6 .4 .54 .54 0 0 1-.5-.4zM270.3 138.2v1.4M270.9 138.2l-.4 .1-.2 .3"/>
</g>
<g fill="#840000" stroke="#840000" stroke-width=".18">
<path d="M183.1 26.4h4.6v.3h-4.6z"/>
<path d="M183.8 27h3.1v.5h-3.1z"/>
<path d="M94.7 102.6h2.6l-.3 .8h-2z"/>
</g>
<path d="M273.6 24.4h1.5M273.6 26.9h1.5" fill="none" stroke="#840000" stroke-width=".38"/>
<g fill="none" stroke="#000084" stroke-width=".18">
<path d="M169.6 73.3l1.2 1.2M169.6 75.8l1.2 1.3M170.8 73.3l-1.2 1.2M170.8 75.8l-1.2 1.3M200.1 68.2l1.2 1.2M200.1 70.8l1.2 1.2M200.1 78.4l1.2 1.2M200.1 65.7l1.2 1.2M201.3 68.2l-1.2 1.2M201.3 70.8l-1.2 1.2M201.3 78.4l-1.2 1.2M201.3 65.7l-1.2 1.2"/>
<path d="M200.1 83.5l1.2 1.2M200.1 80.9l1.2 1.2M200.1 88.5l1.2 1.3M200.1 91.1l1.2 1.2M200.1 93.6l1.2 1.2M200.1 96.2l1.2 1.2M201.3 83.5l-1.2 1.2M201.3 80.9l-1.2 1.2M201.3 88.5l-1.2 1.3M201.3 91.1l-1.2 1.2M201.3 93.6l-1.2 1.2M201.3 96.2l-1.2 1.2"/>
<path d="M106.1 112.7l1.2 1.2M107.3 112.7l-1.2 1.2M262.3 106.3l1.2 1.2M262.3 116.5l1.2 1.2M263.5 106.3l-1.2 1.2M263.5 116.5l-1.2 1.2M262.3 126.6l1.2 1.3M263.5 126.6l-1.2 1.3M42.6 174.9l1.2 1.2M42.6 172.4l1.2 1.2M42.6 169.8l1.2 1.2M43.8 174.9l-1.2 1.2"/>
<path d="M43.8 172.4l-1.2 1.2M43.8 169.8l-1.2 1.2M78.1 162.2l1.2 1.2M78.1 164.7l1.2 1.3M79.3 162.2l-1.2 1.2M79.3 164.7l-1.2 1.3"/>
</g>
<path d="M29.2 119.6v2.6M74.9 119.6v2.6" fill="none" stroke="#840000" stroke-width=".2"/>
<g fill="#840000" stroke="#840000" stroke-width=".2">
<path d="M26.7 119.6l2.5 1.3-2.5 1.3z"/>
<path d="M72.4 119.6l2.5 1.3-2.5 1.3z"/>
</g>
<g font-size="2.8" fill="#0000c2">
<text x="39.4" y="16.5">Controller</text>
<text x="116.8" y="17.8">Controller Decoupling</text>
<text x="191.8" y="16.5">Power</text>
<text x="265.4" y="15.2">Clock</text>
<text x="101.6" y="41.9">Boot</text>
<text x="128.3" y="41.9">Reset</text>
<text x="175.3" y="45.7">USB to UART</text>
<text x="243.8" y="43.2">Serial Flash</text>
<text x="100.3" y="68.6">RC In</text>
<text x="129.5" y="68.6">Voltage Sense</text>
<text x="222.2" y="90.2">Battery In</text>
<text x="256.5" y="90.2">Motor Out</text>
<text x="107.9" y="96.5">USB</text>
<text x="48.3" y="114.3">LEDs</text>
<text x="222.2" y="114.3">Supply Select</text>
<text x="38.1" y="132.1">Accl+Gyro+Compass</text>
<text x="233.7" y="139.7">UART and I2C Connector</text>
</g>
<text font-size="2.8" fill="#840000" x="178" y="190.5">Title: Flight Controller</text>
<g font-size="2.1" fill="#840000">
<text x="178" y="184">Sheet: /</text>
<text x="178" y="181">Team Vyoma</text>
<text x="178" y="186.7">File: FC V2.sch</text>
<text x="178" y="196.9">KiCad E.D.A. kicad (5.0.2)-1</text>
<text x="178" y="194.1">Size: A4</text>
<text x="200" y="194.1">Date: 2019-03-01</text>
<text x="263" y="194.1">Rev: 2</text>
<text x="263" y="196.9">Id: 1/1</text>
</g>
<g font-size="1.8" fill="#840000">
<text x="35" y="11.9">1</text>
<text x="85" y="11.9">2</text>
<text x="135" y="11.9">3</text>
<text x="185" y="11.9">4</text>
<text x="235" y="11.9">5</text>
<text x="285" y="11.9">6</text>
<text x="199.7" y="22.5">Vin</text>
<text x="205.3" y="21.6">3</text>
<text x="218" y="21.6">2</text>
<text x="226.3" y="22.5">Vin</text>
<text x="231.9" y="21.6">3</text>
<text x="244.6" y="21.6">2</text>
<text x="258.1" y="21.2">OSC_IN</text>
<text x="45.5" y="29.9" transform="rotate(-90 45.5 29.9)">1</text>
<text x="55.6" y="29.9" transform="rotate(-90 55.6 29.9)">9</text>
<text x="211.8" y="28.7" transform="rotate(-90 211.8 28.7)">1</text>
<text x="238.5" y="28.7" transform="rotate(-90 238.5 28.7)">1</text>
<text x="10.4" y="35.9">A</text>
<text x="26.2" y="33.9">RST</text>
<text x="33.8" y="33">7</text>
<text x="48" y="30.4" transform="rotate(-90 48 30.4)">24</text>
<text x="50.5" y="30.4" transform="rotate(-90 50.5 30.4)">36</text>
<text x="53.1" y="30.4" transform="rotate(-90 53.1 30.4)">48</text>
<text x="256.1" y="31.4">OSC_OUT</text>
<text x="285.4" y="35.9">A</text>
<text x="24.6" y="39">BOOT</text>
<text x="33.3" y="38.1">44</text>
<text x="21.1" y="46.6">OSC_OUT</text>
<text x="23.1" y="42.8">OSC_IN</text>
<text x="33.8" y="43.2">5</text>
<text x="33.8" y="45.7">6</text>
<text x="25.3" y="51.7">CS0#</text>
<text x="33.8" y="50.8">2</text>
<text x="33.8" y="53.3">3</text>
<text x="127.8" y="51.7">RST</text>
<text x="25.3" y="56.8">CS2#</text>
<text x="25.3" y="54.2">CS1#</text>
<text x="33.8" y="55.9">4</text>
<text x="115.1" y="54.2">BOOT</text>
<text x="251.2" y="57.2" transform="rotate(-90 251.2 57.2)">8</text>
<text x="27.3" y="64.4">O4</text>
<text x="27.3" y="61.8">O3</text>
<text x="33.3" y="61">18</text>
<text x="33.3" y="63.5">19</text>
<text x="63.8" y="61">10</text>
<text x="63.8" y="63.5">11</text>
<text x="69.4" y="61.8">PPM_In</text>
<text x="69.4" y="64.4">VSENSE</text>
<text x="182.6" y="61.1" transform="rotate(-90 182.6 61.1)">6</text>
<text x="185.2" y="61.1" transform="rotate(-90 185.2 61.1)">5</text>
<text x="228.4" y="63.1">MOSI</text>
<text x="229.2" y="65.7">SCK</text>
<text x="237.6" y="62.2">5</text>
<text x="237.6" y="64.8">6</text>
<text x="264.3" y="62.2">2</text>
<text x="270" y="63.1">MISO</text>
<text x="33.3" y="66">20</text>
<text x="33.3" y="68.6">39</text>
<text x="33.3" y="71.1">40</text>
<text x="63.8" y="66">12</text>
<text x="63.8" y="68.6">13</text>
<text x="63.8" y="71.1">14</text>
<text x="68.8" y="66.9">Tx1</text>
<text x="69.4" y="69.5">Rx1</text>
<text x="171.6" y="66">9</text>
<text x="197.8" y="68.6">18</text>
<text x="197.8" y="71.1">19</text>
<text x="198.3" y="66">1</text>
<text x="228.5" y="68.2">CS0#</text>
<text x="237.6" y="67.3">1</text>
<text x="237.6" y="69.8">3</text>
<text x="26.2" y="77.1">SCL</text>
<text x="27.3" y="72">O1</text>
<text x="27.3" y="74.5">O2</text>
<text x="33.3" y="73.7">41</text>
<text x="33.3" y="76.2">42</text>
<text x="63.8" y="73.7">15</text>
<text x="63.8" y="76.2">16</text>
<text x="69.4" y="74.5">SCK</text>
<text x="69.4" y="77.1">MISO</text>
<text x="128.1" y="73.3">VMAIN</text>
<text x="171.1" y="76.2">15</text>
<text x="171.1" y="73.7">17</text>
<text x="197.8" y="73.7">20</text>
<text x="197.8" y="76.2">21</text>
<text x="203.5" y="77.1">Rx</text>
<text x="204" y="74.5">Tx</text>
<text x="237.6" y="72.4">7</text>
<text x="26" y="79.6">SDA</text>
<text x="33.3" y="78.7">43</text>
<text x="33.3" y="81.3">45</text>
<text x="33.3" y="83.8">46</text>
<text x="63.8" y="78.7">17</text>
<text x="63.8" y="81.3">29</text>
<text x="63.8" y="83.8">30</text>
<text x="69.4" y="79.6">MOSI</text>
<text x="94.4" y="79.6">PPM_In</text>
<text x="98.1" y="82.2">Vin</text>
<text x="106.8" y="78.7">1</text>
<text x="106.8" y="81.3">2</text>
<text x="106.8" y="83.8">3</text>
<text x="126.6" y="79.6">VSENSE</text>
<text x="160.8" y="82.2">VRegIn</text>
<text x="171.6" y="81.3">7</text>
<text x="197.8" y="78.7">22</text>
<text x="197.8" y="81.3">23</text>
<text x="197.8" y="83.8">24</text>
<text x="251.2" y="78.8" transform="rotate(-90 251.2 78.8)">4</text>
<text x="10.4" y="85.9">B</text>
<text x="33.3" y="86.4">21</text>
<text x="33.3" y="88.9">22</text>
<text x="63.8" y="86.4">31</text>
<text x="63.8" y="88.9">32</text>
<text x="68.8" y="84.7">Tx</text>
<text x="69.4" y="87.2">Rx</text>
<text x="162.3" y="89.8">VBus</text>
<text x="171.6" y="88.9">8</text>
<text x="197.8" y="88.9">11</text>
<text x="285.4" y="85.9">B</text>
<text x="33.3" y="91.4">25</text>
<text x="33.3" y="94">26</text>
<text x="63.8" y="91.4">33</text>
<text x="63.8" y="94">34</text>
<text x="164.5" y="92.3">D+</text>
<text x="171.6" y="91.4">3</text>
<text x="171.6" y="94">4</text>
<text x="197.8" y="91.4">12</text>
<text x="197.8" y="94">13</text>
<text x="254.7" y="94.9">O1</text>
<text x="264.3" y="94">1</text>
<text x="33.3" y="96.5">27</text>
<text x="33.3" y="99.1">28</text>
<text x="63.8" y="96.5">37</text>
<text x="63.8" y="99.1">38</text>
<text x="159.4" y="99.8" transform="rotate(-90 159.4 99.8)">VRegIn</text>
<text x="197.8" y="96.5">14</text>
<text x="228.8" y="100.3">2</text>
<text x="235.7" y="101.2">VMAIN</text>
<text x="254.9" y="97.4">V1</text>
<text x="264.3" y="96.5">2</text>
<text x="264.3" y="99.1">3</text>
<text x="45.5" y="104.1" transform="rotate(-90 45.5 104.1)">23</text>
<text x="48" y="104.1" transform="rotate(-90 48 104.1)">35</text>
<text x="50.5" y="104.1" transform="rotate(-90 50.5 104.1)">47</text>
<text x="53.1" y="103.6" transform="rotate(-90 53.1 103.6)">8</text>
<text x="104.9" y="102.9">1</text>
<text x="104.9" y="107.9">3</text>
<text x="121.4" y="103.8">VRegIn</text>
<text x="185.2" y="103.4" transform="rotate(-90 185.2 103.4)">25</text>
<text x="187.7" y="103" transform="rotate(-90 187.7 103)">2</text>
<text x="228.8" y="102.9">1</text>
<text x="254.7" y="105">O2</text>
<text x="264.3" y="104.1">1</text>
<text x="264.3" y="106.7">2</text>
<text x="104.9" y="110.5">2</text>
<text x="104.9" y="113">4</text>
<text x="110" y="108.8">D+</text>
<text x="122.7" y="111.4">VBus</text>
<text x="264.3" y="109.2">3</text>
<text x="96.3" y="117.6" transform="rotate(-90 96.3 117.6)">6</text>
<text x="98.8" y="117.6" transform="rotate(-90 98.8 117.6)">5</text>
<text x="254.7" y="115.2">O3</text>
<text x="264.3" y="114.3">1</text>
<text x="264.3" y="116.8">2</text>
<text x="264.3" y="119.4">3</text>
<text x="63.3" y="121.5">LED1</text>
<text x="214.1" y="125.3">VRegIn</text>
<text x="223.7" y="124.5">1</text>
<text x="235.1" y="124.5">2</text>
<text x="239.5" y="125.3">V1</text>
<text x="254.7" y="125.3">O4</text>
<text x="264.3" y="124.5">1</text>
<text x="229.6" y="127.7" transform="rotate(-90 229.6 127.7)">3</text>
<text x="264.3" y="127">2</text>
<text x="264.3" y="129.5">3</text>
<text x="10.4" y="135.9">C</text>
<text x="230.5" y="134.6" transform="rotate(-90 230.5 134.6)">Vin</text>
<text x="285.4" y="135.9">C</text>
<text x="60.7" y="149.3" transform="rotate(-90 60.7 149.3)">1</text>
<text x="63.2" y="149.3" transform="rotate(-90 63.2 149.3)">3</text>
<text x="68.3" y="149.8" transform="rotate(-90 68.3 149.8)">22</text>
<text x="70.9" y="149.8" transform="rotate(-90 70.9 149.8)">23</text>
<text x="224.9" y="147.3">1</text>
<text x="224.9" y="149.9">2</text>
<text x="259.2" y="147.3">1</text>
<text x="259.2" y="149.9">2</text>
<text x="216.9" y="150.7">Rx1</text>
<text x="217.7" y="153.3">Tx1</text>
<text x="224.9" y="152.4">3</text>
<text x="224.9" y="154.9">4</text>
<text x="250.7" y="153.3">SDA</text>
<text x="251" y="150.7">SCL</text>
<text x="259.2" y="152.4">3</text>
<text x="259.2" y="154.9">4</text>
<text x="35.3" y="160.9">MOSI</text>
<text x="36.1" y="158.4">SCK</text>
<text x="44" y="157.5">2</text>
<text x="44" y="160">4</text>
<text x="77" y="160">6</text>
<text x="77" y="157.5">8</text>
<text x="82.1" y="158.4">CS2#</text>
<text x="82.1" y="160.9">MISO</text>
<text x="35.4" y="166">CS1#</text>
<text x="44" y="167.6">5</text>
<text x="44" y="165.1">7</text>
<text x="76.5" y="165.1">10</text>
<text x="77" y="162.6">9</text>
<text x="35.3" y="168.5">MISO</text>
<text x="43.5" y="170.2">11</text>
<text x="43.5" y="172.7">12</text>
<text x="76.5" y="170.2">14</text>
<text x="76.5" y="172.7">15</text>
<text x="43.5" y="175.3">13</text>
<text x="76.5" y="175.3">16</text>
<text x="76.5" y="177.8">17</text>
<text x="10.4" y="185.9">D</text>
<text x="43.5" y="180.3">21</text>
<text x="43.5" y="182.9">24</text>
<text x="76.5" y="180.3">18</text>
<text x="285.4" y="185.9">D</text>
<text x="58.2" y="187.9" transform="rotate(-90 58.2 187.9)">19</text>
<text x="63.2" y="187.9" transform="rotate(-90 63.2 187.9)">20</text>
<text x="35" y="199.9">1</text>
<text x="85" y="199.9">2</text>
<text x="135" y="199.9">3</text>
<text x="185" y="199.9">4</text>
<text x="235" y="199.9">5</text>
<text x="285" y="199.9">6</text>
</g>
<g font-size="1.8" fill="#008484">
<text x="211" y="16.4">U2</text>
<text x="237.6" y="16.4">U3</text>
<text x="276.3" y="17.7" transform="rotate(-90 276.3 17.7)">C12</text>
<text x="278.8" y="17.7" transform="rotate(-90 278.8 17.7)">16p</text>
<text x="39.4" y="23.2">+BATT</text>
<text x="46.6" y="23.2">+3V3</text>
<text x="53.3" y="23.2">+3.3VA</text>
<text x="101.2" y="21.9">+3V3</text>
<text x="124" y="21.9">+3V3</text>
<text x="148.5" y="21.9">+3.3VA</text>
<text x="162.6" y="21.9">+BATT</text>
<text x="182.9" y="19.4">+BATT</text>
<text x="206.6" y="18.7">AMS1117-3.3</text>
<text x="207.3" y="22.5">VI</text>
<text x="214.4" y="22.5">VO</text>
<text x="220.5" y="18.1">+3V3</text>
<text x="233.3" y="18.7">AMS1117-3.3</text>
<text x="233.9" y="22.5">VI</text>
<text x="241" y="22.5">VO</text>
<text x="246.3" y="18.1">+3.3VA</text>
<text x="95.2" y="27.7">C1</text>
<text x="105.4" y="27.7">C2</text>
<text x="115.6" y="27.7">C3</text>
<text x="128.3" y="27.7">C6</text>
<text x="148.6" y="27.7">C4</text>
<text x="158.7" y="27.7">C5</text>
<text x="167.6" y="27.7">C7</text>
<text x="188.5" y="26.4">BT1</text>
<text x="189" y="28.7">CR1220</text>
<text x="212.7" y="26.7" transform="rotate(-90 212.7 26.7)">GND</text>
<text x="223.5" y="25.2">C9</text>
<text x="223.5" y="27.5">1u</text>
<text x="239.4" y="26.7" transform="rotate(-90 239.4 26.7)">GND</text>
<text x="250.2" y="27.5">1u</text>
<text x="250.3" y="25.2">C10</text>
<text x="269.4" y="28.9">R3</text>
<text x="276.7" y="25.2">Y1</text>
<text x="276.8" y="27.5">8MHz</text>
<text x="36.1" y="33.9">NRST</text>
<text x="38.3" y="30.1">U1</text>
<text x="48.9" y="35" transform="rotate(-90 48.9 35)">VDD</text>
<text x="51.4" y="35" transform="rotate(-90 51.4 35)">VDD</text>
<text x="54" y="35" transform="rotate(-90 54 35)">VDD</text>
<text x="95.5" y="30">100n</text>
<text x="100.4" y="35.4">GNDD</text>
<text x="105.7" y="30">100n</text>
<text x="115.8" y="30">100n</text>
<text x="123.2" y="35.4">GNDD</text>
<text x="128.4" y="30">10u</text>
<text x="148.7" y="35.8">GNDA</text>
<text x="148.8" y="30">100n</text>
<text x="158.8" y="30">1u</text>
<text x="162.6" y="35.4">GNDD</text>
<text x="167.9" y="30">100n</text>
<text x="182.9" y="35.4">GNDD</text>
<text x="209.6" y="34.1">GNDD</text>
<text x="236.3" y="34.5">GNDA</text>
<text x="270.3" y="34">470</text>
<text x="36.1" y="39">BOOT0</text>
<text x="46.4" y="36.1" transform="rotate(-90 46.4 36.1)">VBAT</text>
<text x="56.5" y="36.2" transform="rotate(-90 56.5 36.2)">VDDA</text>
<text x="276.3" y="36.8" transform="rotate(-90 276.3 36.8)">C11</text>
<text x="278.8" y="36.7" transform="rotate(-90 278.8 36.7)">16p</text>
<text x="279.5" y="37.9">GNDD</text>
<text x="36.1" y="44.1">PD0</text>
<text x="36.1" y="46.6">PD1</text>
<text x="94.8" y="47.3">+3V3</text>
<text x="102.2" y="47">SW1</text>
<text x="140.2" y="46.7">RESET</text>
<text x="142.1" y="44.1">SW2</text>
<text x="36.1" y="51.7">PC13</text>
<text x="101.6" y="49.3">BOOT</text>
<text x="182.4" y="53.7">+3V3</text>
<text x="249.8" y="49.9">+3V3</text>
<text x="36.1" y="54.2">PC14</text>
<text x="36.1" y="56.8">PC15</text>
<text x="112.4" y="56.9">R1</text>
<text x="112.5" y="59.2">10k</text>
<text x="137.2" y="54.4">C8</text>
<text x="137.4" y="56.7">100n</text>
<text x="186.8" y="59.4">U5</text>
<text x="226.8" y="58.2">R11</text>
<text x="244.1" y="58.1">U4</text>
<text x="18.8" y="64.1">10k</text>
<text x="19.2" y="61.8">R2</text>
<text x="36.1" y="61.8">PB0</text>
<text x="36.1" y="64.4">PB1</text>
<text x="42.5" y="60.6">STM32F103C8T6</text>
<text x="59.6" y="61.8">PA0</text>
<text x="59.6" y="64.4">PA1</text>
<text x="108" y="64.6">GNDD</text>
<text x="139.8" y="64.6">GNDD</text>
<text x="167" y="62">R8</text>
<text x="167.1" y="64.3">1k</text>
<text x="188.5" y="61.9">CP2102N-A01-GQFN24</text>
<text x="226.7" y="60.5">1k</text>
<text x="240.5" y="63.1">DQ0</text>
<text x="240.5" y="65.7">C</text>
<text x="252.1" y="62.9" transform="rotate(-90 252.1 62.9)">VCC</text>
<text x="258.7" y="63.1">DQ1</text>
<text x="14" y="70.9">GNDD</text>
<text x="36.1" y="66.9">PB2</text>
<text x="36.1" y="69.5">PB3</text>
<text x="59.6" y="66.9">PA2</text>
<text x="59.6" y="69.5">PA3</text>
<text x="175" y="66.9">RSTb</text>
<text x="183.5" y="67.2" transform="rotate(-90 183.5 67.2)">VDD</text>
<text x="186.1" y="66.5" transform="rotate(-90 186.1 66.5)">VIO</text>
<text x="189.9" y="66.9">RI/CLK</text>
<text x="192.3" y="69.5">CTS</text>
<text x="240.5" y="68.2">S#</text>
<text x="240.5" y="70.7">W#/VPP</text>
<text x="246" y="67">M25PX32-VMW</text>
<text x="36.1" y="72">PB4</text>
<text x="36.1" y="74.5">PB5</text>
<text x="36.1" y="77.1">PB6</text>
<text x="59.6" y="72">PA4</text>
<text x="59.6" y="74.5">PA5</text>
<text x="59.6" y="77.1">PA6</text>
<text x="99.2" y="75.9">TP1</text>
<text x="105.6" y="75.9">PPM</text>
<text x="140.4" y="74.7">R4</text>
<text x="140.6" y="77">R_Small_US</text>
<text x="175" y="77.1">SUSPENDb</text>
<text x="175" y="74.5">SUSPEND</text>
<text x="192.1" y="74.5">RXD</text>
<text x="192.3" y="72">RTS</text>
<text x="192.3" y="77.1">TXD</text>
<text x="240.5" y="73.3">HOLD#</text>
<text x="252.1" y="75.9" transform="rotate(-90 252.1 75.9)">VSS</text>
<text x="36.1" y="79.6">PB7</text>
<text x="36.1" y="82.2">PB8</text>
<text x="59.6" y="79.6">PA7</text>
<text x="59.6" y="82.2">PA8</text>
<text x="112.7" y="81.1">J1</text>
<text x="112.7" y="83.5">PPM_In</text>
<text x="140.4" y="82.3">R5</text>
<text x="175" y="82.2">REGIN</text>
<text x="192.1" y="79.6">DSR</text>
<text x="192.2" y="82.2">DTR</text>
<text x="36.1" y="87.2">PB10</text>
<text x="36.1" y="89.8">PB11</text>
<text x="36.1" y="84.7">PB9</text>
<text x="58.6" y="87.2">PA10</text>
<text x="58.6" y="89.8">PA11</text>
<text x="59.6" y="84.7">PA9</text>
<text x="101.7" y="90">GNDD</text>
<text x="140.6" y="84.6">R_Small_US</text>
<text x="175" y="89.8">VBUS</text>
<text x="189.9" y="89.8">GPIO.3</text>
<text x="192" y="84.7">DCD</text>
<text x="249" y="84.9">GNDD</text>
<text x="36.1" y="92.3">PB12</text>
<text x="36.1" y="94.9">PB13</text>
<text x="58.6" y="92.3">PA12</text>
<text x="58.6" y="94.9">PA13</text>
<text x="136" y="90.4">GNDA</text>
<text x="175" y="92.3">D+</text>
<text x="189.9" y="92.3">GPIO.2</text>
<text x="189.9" y="94.9">GPIO.1</text>
<text x="227.1" y="95.4">J3</text>
<text x="36.1" y="97.4">PB14</text>
<text x="36.1" y="99.9">PB15</text>
<text x="46.4" y="101.3" transform="rotate(-90 46.4 101.3)">VSS</text>
<text x="48.9" y="101.3" transform="rotate(-90 48.9 101.3)">VSS</text>
<text x="51.4" y="101.3" transform="rotate(-90 51.4 101.3)">VSS</text>
<text x="54" y="101.3" transform="rotate(-90 54 101.3)">VSSA</text>
<text x="58.6" y="97.4">PA14</text>
<text x="58.6" y="99.9">PA15</text>
<text x="98.6" y="99.3">USB</text>
<text x="99.5" y="97">J2</text>
<text x="137.7" y="99.4">+3.3V</text>
<text x="186.1" y="99.6" transform="rotate(-90 186.1 99.6)">GND</text>
<text x="188.6" y="99.6" transform="rotate(-90 188.6 99.6)">GND</text>
<text x="189.9" y="97.4">GPIO.0</text>
<text x="225" y="97.7">Battery</text>
<text x="270.2" y="98.7">M1</text>
<text x="270.2" y="96.4">J4</text>
<text x="98.2" y="103.8">VBUS</text>
<text x="118.8" y="106.4">R6</text>
<text x="137.2" y="105.2">C13</text>
<text x="137.4" y="107.5">100n</text>
<text x="147.4" y="105.2">C14</text>
<text x="147.5" y="107.5">4.7u</text>
<text x="157.6" y="105.2">C15</text>
<text x="157.7" y="107.5">100n</text>
<text x="167.7" y="105.2">C16</text>
<text x="167.8" y="107.5">4.7u</text>
<text x="270.2" y="106.5">J5</text>
<text x="43.2" y="109">GNDD</text>
<text x="50.9" y="109.5">GNDA</text>
<text x="100.8" y="108.8">D+</text>
<text x="101.3" y="113.9">ID</text>
<text x="119" y="108.8">22.1k</text>
<text x="137.2" y="112.8">GNDD</text>
<text x="157.5" y="112.8">GNDD</text>
<text x="184.2" y="109">GNDD</text>
<text x="228.7" y="108.2">GNDA</text>
<text x="270.2" y="108.9">M2</text>
<text x="17.1" y="117.2">+3.3V</text>
<text x="24.8" y="117.3">POWER</text>
<text x="27" y="115">D2</text>
<text x="34.1" y="118.7">330</text>
<text x="34.4" y="116.4">R9</text>
<text x="72.2" y="117.3">LD1</text>
<text x="72.7" y="115">D3</text>
<text x="79.7" y="116.4">R10</text>
<text x="79.8" y="118.7">330</text>
<text x="97.2" y="114.8" transform="rotate(-90 97.2 114.8)">Shield</text>
<text x="99.7" y="114.8" transform="rotate(-90 99.7 114.8)">GND</text>
<text x="118.8" y="114.1">R7</text>
<text x="119" y="116.4">47.5k</text>
<text x="228.8" y="119.7">D1</text>
<text x="270.2" y="119">M3</text>
<text x="270.2" y="116.7">J6</text>
<text x="38.2" y="125.5">GNDD</text>
<text x="83.9" y="125.5">GNDD</text>
<text x="95.3" y="123">GNDD</text>
<text x="114.4" y="122.2">GNDA</text>
<text x="226.4" y="122">BAT54C</text>
<text x="270.2" y="129.2">M4</text>
<text x="270.2" y="126.9">J7</text>
<text x="18.4" y="135">+3.3V</text>
<text x="257.9" y="134.9">GNDA</text>
<text x="17.9" y="143.3">C17</text>
<text x="28" y="143.3">C18</text>
<text x="36.9" y="143.3">C19</text>
<text x="64.1" y="143.9">+3.3V</text>
<text x="217.8" y="143.9">+3.3V</text>
<text x="253.3" y="143.9">+3.3V</text>
<text x="18" y="145.6">100n</text>
<text x="28.2" y="145.6">100n</text>
<text x="37" y="145.6">10u</text>
<text x="48" y="149.5">LSM9DS1</text>
<text x="51" y="147">U6</text>
<text x="22.9" y="154.7">GNDD</text>
<text x="69.2" y="154.4" transform="rotate(-90 69.2 154.4)">VDD</text>
<text x="71.8" y="154.4" transform="rotate(-90 71.8 154.4)">VDD</text>
<text x="230.6" y="153.3">UART</text>
<text x="230.8" y="151">J8</text>
<text x="265.1" y="151">J9</text>
<text x="265.2" y="153.3">I2C</text>
<text x="46.2" y="158.4">SCL/SPC</text>
<text x="46.2" y="160.9">SDA/SDI/SDO</text>
<text x="61.6" y="156.2" transform="rotate(-90 61.6 156.2)">VDDIO</text>
<text x="64.1" y="156.2" transform="rotate(-90 64.1 156.2)">VDDIO</text>
<text x="69.4" y="160.9">SDO_M</text>
<text x="70.8" y="158.4">CS_M</text>
<text x="219.8" y="161.1">GNDD</text>
<text x="252.8" y="161.1">GNDD</text>
<text x="46.2" y="166">CS_A/G</text>
<text x="68.2" y="163.4">DRDY_M</text>
<text x="70.4" y="166">INT_M</text>
<text x="46.2" y="171.1">INT1_A/G</text>
<text x="46.2" y="173.6">INT2_A/G</text>
<text x="46.2" y="168.5">SDO_A/G</text>
<text x="72.1" y="171.1">RES</text>
<text x="72.1" y="173.6">RES</text>
<text x="46.2" y="176.1">DEN_A/G</text>
<text x="72.1" y="176.1">RES</text>
<text x="72.1" y="178.7">RES</text>
<text x="46.2" y="181.2">CAP</text>
<text x="46.2" y="183.8">C1</text>
<text x="59.1" y="185.2" transform="rotate(-90 59.1 185.2)">GND</text>
<text x="64.1" y="185.2" transform="rotate(-90 64.1 185.2)">GND</text>
<text x="72.1" y="181.2">RES</text>
<text x="76.3" y="185.2">GNDD</text>
<text x="33.1" y="186.5">C20</text>
<text x="33.1" y="188.8">10n</text>
<text x="42" y="186.5">C21</text>
<text x="42.2" y="188.8">100n</text>
<text x="30.5" y="195.4">GNDD</text>
<text x="58.5" y="192.8">GNDD</text>
</g>
</svg>
